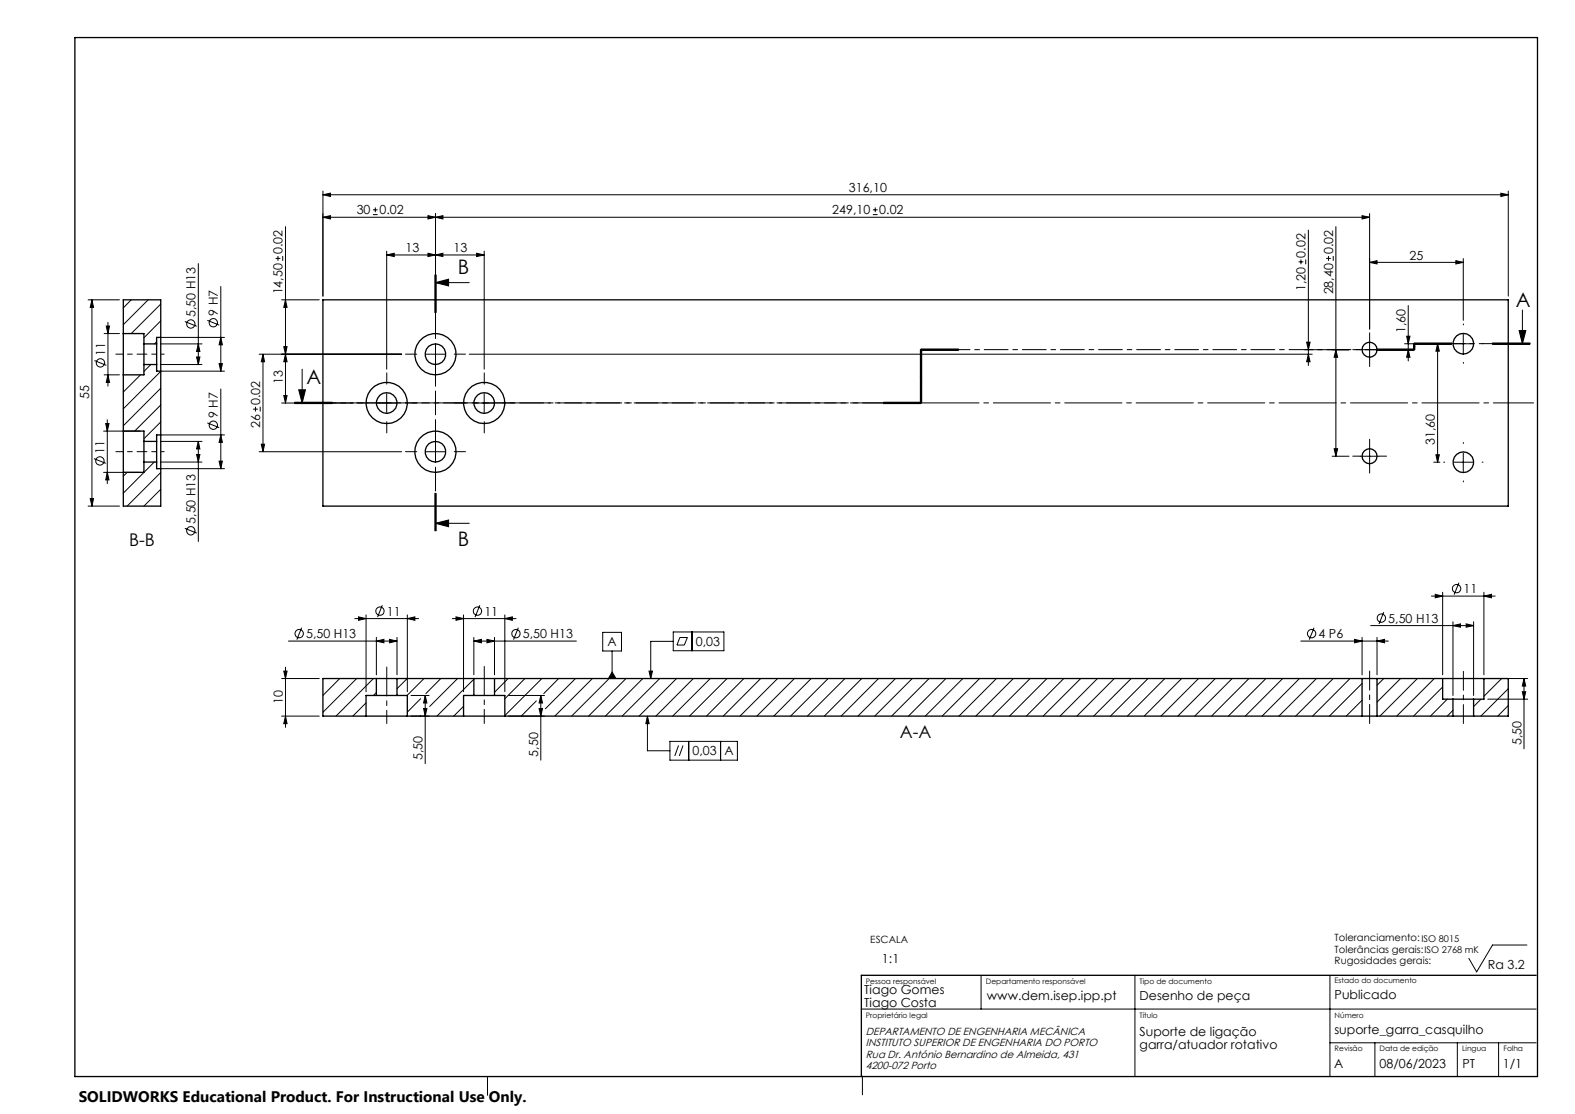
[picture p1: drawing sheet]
<svg xmlns="http://www.w3.org/2000/svg" width="420mm" height="297mm" viewBox="0 0 420 297" stroke-linecap="round" stroke-linejoin="round" font-family="sans-serif">
<g fill="none" stroke="#000" stroke-width=".35">
<path d="M20 10h390v277h-390zM86.1 79.9h316.1v55h-316.1zM32.9 88.9v11M32.9 88.9v-9h10v10.1M32.9 99.9v15M32.9 88.9h5.5v2.8M38.4 91.7v5.5M38.4 97.2v2.7h-5.5M38.4 97.2h3.4M38.4 91.7h3.4M41.8 91.7v5.5M41.8 97.2v1.8h1.1"/>
<path d="M42.9 90v9M42.9 90h-1.1v1.7M42.9 99v17M32.9 114.9v11M32.9 114.9h5.5v2.8M38.4 117.7v5.5M38.4 117.7h3.4M41.8 117.7v5.5M42.9 116v9M42.9 116h-1.1v1.7M38.4 123.2v2.7h-5.5M38.4 123.2h3.4"/>
<path d="M41.8 123.2v1.8h1.1M42.9 125v9.9h-10v-9M97.6 190.9h11M100.4 185.4h5.5M100.4 180.9h5.5M100.4 180.9h-14.3v10h11.5M100.4 185.4h-2.8v5.5M100.4 180.9v4.5M105.9 180.9h20.5M105.9 185.4h2.7v5.5M105.9 180.9v4.5M108.6 190.9h15"/>
<path d="M123.6 190.9h11M126.4 185.4h5.5M126.4 180.9h5.5M126.4 185.4h-2.8v5.5M126.4 180.9v4.5M131.9 180.9h231.3M131.9 185.4h2.7v5.5M131.9 180.9v4.5M134.6 190.9h228.6M363.2 190.9h4M363.2 180.9h4M363.2 180.9v10"/>
<path d="M367.2 180.9h17.5M367.2 190.9h20.3M367.2 180.9v10M384.7 180.9h11M384.7 180.9v5.5h2.8M387.5 186.4h5.5M387.5 190.9h5.5M387.5 186.4v4.5M393 186.4v4.5M395.7 180.9h6.5v10h-9.2M395.7 180.9v5.5h-2.7M409.6 260h-179.9v27"/>
<circle cx="116.1" cy="94.4" r="2.75"/>
<circle cx="116.1" cy="94.4" r="5.5"/>
<circle cx="365.2" cy="93.2" r="2"/>
<circle cx="390.2" cy="91.6" r="2.75"/>
<circle cx="103.1" cy="107.4" r="5.5"/>
<circle cx="103.1" cy="107.5" r="2.75"/>
<circle cx="129.1" cy="107.4" r="5.5"/>
<circle cx="129.1" cy="107.5" r="2.75"/>
<circle cx="116.1" cy="120.4" r="2.75"/>
<circle cx="116.1" cy="120.4" r="5.5"/>
<circle cx="365.2" cy="121.6" r="2"/>
<circle cx="390.2" cy="123.2" r="2.75"/>
</g>
<g fill="none" stroke="#000" stroke-width=".27">
<path d="M86.1 51.9l2-.4v.9zM86.1 50.9v28M86.1 51.9h316.1M86.1 57.9l2-.4v.9zM86.1 57.9h279.1M99.4 57.2h1.3M99.4 55.9h1.3M100.1 55.3v1.3M114.1 57.5l2 .4-2 .5zM116.1 57.9l2-.4v.9zM116.1 56.9v28.5M232.8 57.2h1.2"/>
<path d="M232.8 55.9h1.2M233.4 55.3v1.3M363.2 57.5l2 .4-2 .5zM365.2 56.9v30.8M400.2 51.5l2 .4-2 .5zM402.2 50.9v28M23.5 79.9h8.4M24.5 79.9l.4 2h-.8zM24.5 79.9v55M35 79.9l-2.1 2.2M39.5 79.9l-6.6 6.7M52.9 70.3v26.9"/>
<path d="M58.9 76.4v22.6M73.5 68.9h1.3M74.1 68.3v1.2M75.1 79.9h10M75.4 68.3v1.2M76.1 79.9l.5 2h-.9zM76.1 60.4v47.1M103.1 68l2-.5v.9zM103.1 67v31.4M103.1 68h26M114.1 67.5l2 .5-2 .4zM116 73.3v10"/>
<path d="M116.1 75.3l3.5-.9v1.8zM116.1 68l2-.5v.9zM116.1 75.3h9M116.3 73.3v10M127.1 67.5l2 .5-2 .4zM129.1 67v31.4M346.3 69.8h1.3M346.9 69.2v1.2M348.2 69.2v1.2M348.9 61.3v36.1M353.6 68.9h1.3M354.3 68.3v1.2"/>
<path d="M355.5 68.3v1.2M356.2 60.4v61.2M365.2 70l2-.5v.9zM365.2 70h25M388.2 69.5l2 .5-2 .4zM390.2 68.9v16.5M25.2 96.1l3.2 1.3M27.8 88.9h4.1M27.8 99.9h4.1M28.3 86.9h.9l-.4 2zM28.8 99.9l.4 2h-.9zM28.8 85.9v17"/>
<path d="M33 99.9l-.1 .1M37.5 99.9l-4.6 4.6M40.2 97.2l-1.8 1.8M41.8 91.1l-.6 .6M42.8 91.7h11.1M42.8 97.2h11.1M42.8 90h17.1M42.8 99h17.1M42.9 99l-10 10M42.9 81.1l-7.9 7.8M42.9 85.5l-4.5 4.6M49.3 85.7l3.2 1.3"/>
<path d="M52.4 95.2h.9l-.4 2zM52.9 91.7l.4 2h-.9zM55.3 85.4l3.2 1.3M58.4 96.9h.9l-.4 2.1zM58.9 90l.4 1.9h-.9zM69.1 94.4h38M70.1 94.4l.5 2h-.9zM70.1 94.4v26M75.7 92.4h.9l-.5 2zM76.1 94.4l.5 2h-.9zM80.6 98.4v9.1M113.6 94.4h5"/>
<path d="M116.1 91.9v5M125.1 94.4h224.8M245.4 93.2v14.2M245.6 93.4h10M245.6 93h10M245.8 93.2v14.2M255.6 93.2h-10v14.2h-10M347.9 93.2h11.8M348.4 91.2h1l-.5 2zM348.9 94.4l.5 2h-1zM356.2 93.2l.5 2h-.9zM362.7 93.2h5"/>
<path d="M365.2 90.7v5M367.1 93.4h10M367.1 93h10M370.7 93.2h5.9M374.5 91.6h9.5M375.1 89.6h.9l-.5 2zM375.5 93.2l.5 2h-.9zM375.5 81.5v14.7M376.9 91.6v1.6M377.1 91.8h10M377.1 91.4h10M377.3 91.6v1.6"/>
<path d="M383.4 91.6v31.6M383.4 91.6l.4 2h-.9zM387.1 91.6h-10v1.6h-10M387.7 91.6h5M390.2 89.1v5.1M398 91.6h10M398 91.8h10M398 91.4h10M405.1 88.1h1.8l-.9 3.5zM406 82.7v8.9M27.6 114.9h9.8M28.2 112.9h.9l-.5 2z"/>
<path d="M28.6 111.9v17M42.8 117.7h11.1M42.8 116h17.1M42.9 103.5l-10 10M42.9 108l-7 6.9M42.9 112.5l-4.5 4.5M52.9 117.7l.4 2h-.9zM52.9 117.7v26.7M55.3 112.7l3.2 1.3M58.9 116l.4 1.9h-.9zM58.9 103.7v21.3M67.5 109.1h1.3"/>
<path d="M68.1 108.4v1.3M69.4 108.4v1.3M69.7 118.4h.9l-.5 2zM75.1 107.5h19M75.7 105.4h.9l-.5 2.1zM78.6 107.6h10zM78.6 107.4h10M78.6 107.2h10M79.7 103.9h1.8l-.9 3.6zM100.6 107.5h5M103.1 104.9v5M116.1 117.9v5"/>
<path d="M126.6 107.5h5M129.1 104.9v5M235.6 107.2h10M235.6 107.6h10M355.8 119.6h.9l-.5 2zM365.2 119.1v5M23.5 134.9h8.4M24.1 132.9h.8l-.4 2zM25 122.3l3.2 1.2M27.6 125.9h9.8M28.6 125.9l.5 2h-.9zM33.9 125.9l-1 1.1"/>
<path d="M41.1 123.2l-8.2 8.3M42.8 123.2h11.1M42.8 125h17.1M42.9 126l-9 8.9M42.9 130.5l-4.5 4.4M52.4 121.2h.9l-.4 2zM58.4 122.9h.9l-.4 2.1zM69.1 120.4h38M113.6 120.4h5M116 131.5v10M116.1 139.5l3.5-.9v1.8zM116.1 139.5h9"/>
<path d="M116.1 131.5v10M116.3 131.5v10M355.2 121.6h4.5M362.7 121.6h5M382.3 123.2h1.7M382.9 121.2h.9l-.4 2zM387.7 123.2h5M390.2 120.8v4.9M49.3 140.9l3.2 1.2M381.7 158.9h17M382.7 158.5l2 .4-2 .5zM384.7 157.9v22"/>
<path d="M389 155.4l-1.2 3.1M395.7 158.9l2-.4v.9zM395.7 157.9v22M75.7 178.9h.9l-.5 2zM76.1 177.9v16M76.9 170.9h29M80.4 167.4l-1.2 3.1M94.6 164.9h17M95.6 164.5l2 .4-2 .5zM97.6 163.9v20.5M100.4 170.9l2-.4v.9zM100.4 169.9v10"/>
<path d="M102 161.4l-1.3 3.1M103.9 170.5l2 .4-2 .5zM105.9 169.9v10M108.6 164.9l2-.4v.9zM108.6 163.9v20.5M120.6 164.9h17M121.6 164.5l2 .4-2 .5zM123.6 163.9v20.5M126.4 170.9l2-.4v.9zM126.4 170.9h27.3M126.4 169.9v10M128 161.4l-1.3 3.1"/>
<path d="M129.9 170.5l2 .4-2 .5zM131.9 169.9v10M134.6 164.9l2-.4v.9zM134.6 163.9v20.5M138.2 167.4l-1.3 3.1M160.7 168.6h5v5h-5zM163.2 179.2l1.1 1.7h-2.1zM163.2 173.6v7.3M173.1 178.9h.9l-.5 2zM179.5 168.5h13.5v5h-13.5zM179.5 171h-6v9.9M181.3 170h2l-.8 2h-2z"/>
<path d="M184.5 168.5v5M346.9 170.9h23.3M350.4 167.4l-1.3 3.1M361.2 170.5l2 .4-2 .5zM363.2 169.9v10M365.5 166.8h27.5M367.2 170.9l2-.4v.9zM367.2 169.9v10M369 163.2l-1.3 3.2M387.5 166.8l2-.5v.9zM387.5 165.8v19.6M391 166.3l2 .5-2 .4z"/>
<path d="M393 165.8v19.6M75.1 190.9h10M75.1 180.9h10M76.1 190.9l.5 2h-.9zM90.6 180.9l-4.5 4.5M95.1 180.9l-9 9M97.6 187.4l-3.5 3.5M99.6 180.9l-10 10M100.4 184.6l-.8 .8M108.6 180.9l-2.7 2.7M109.6 190.9h4.8M109.6 185.4h4.8"/>
<path d="M112.2 186.3l-3.6 3.6M112.2 190.7l-.2 .2M113 188.9h.8l-.4 2zM113.1 180.9l-4.6 4.5M113.4 185.4l.4 2h-.8zM113.4 185.4v18.2M117.5 180.9l-3.9 4M122 180.9l-7.4 7.4M123.6 188.3l-2.6 2.6M126.4 181.1l-9.9 9.8M135.5 180.9l-3.6 3.7M135.6 190.9h9.6"/>
<path d="M135.6 185.4h9.6M140 180.9l-5.4 5.4M143 186.9l-4 4M143.8 188.9h.9l-.5 2zM144.2 185.4l.5 2h-.9zM144.2 185.4v17.3M144.5 180.9l-9.9 9.9M149 180.9l-4 4M153.5 180.9l-8.1 8.1M158 180.9l-10 10M162.2 181.1l-9.8 9.8M166.9 180.9l-9.9 10"/>
<path d="M171.4 180.9l-10 10M172.6 190.9l.5 2h-.9zM172.6 190.9v9.3h6M175.9 180.9l-10 10M178.6 197.7h18v5h-18zM180.4 180.9l-10 10M180.9 198.8l-.9 2.7M182.1 198.8l-.9 2.7M183.7 197.7v5M184.9 180.9l-10 10M189.4 180.9l-10 10M192.2 197.7v5"/>
<path d="M193.9 180.9l-10 10M198.4 180.9l-10 10M202.8 180.9l-9.9 10M207.4 180.9l-10.1 10M211.8 180.9l-10 10M216.3 180.9l-10 10M220.8 180.9l-10 10M225.3 180.9l-10 10M229.8 180.9l-10 10M234.3 180.9l-10 10M238.8 180.9l-10 10M243.3 180.9l-10 10"/>
<path d="M247.8 180.9l-10 10M252.2 180.9l-9.9 10M256.8 180.9l-10.1 10M261.2 180.9l-10 10M265.7 180.9l-10 10M270.2 180.9l-10 10M274.7 180.9l-10 10M279.2 180.9l-10 10M283.7 180.9l-10 10M288.2 180.9l-10 10M292.7 180.9l-10 10M297.1 180.9l-9.9 10"/>
<path d="M301.7 180.9l-10.1 10M306.1 180.9l-10 10M310.6 180.9l-10 10M315.1 180.9l-10 10M319.6 180.9l-10 10M324.1 180.9l-10 10M328.6 180.9l-10 10M333.1 180.9l-10 10M337.6 180.9l-10 10M342.1 180.9l-10 10M346.5 180.9l-10 10M351 180.9l-10 10"/>
<path d="M355.5 180.9l-10 10M360 180.9l-10 10M363.2 182.2l-8.7 8.7M363.2 186.7l-4.2 4.2M369 180.9l-1.8 1.8M373.5 180.9l-6.3 6.3M378 180.9l-10 10M382.5 180.9l-10 10M384.7 183.2l-7.8 7.7M385.9 186.4l-4.4 4.5M387.5 189.4l-1.6 1.5M394.9 186.4l-1.9 2"/>
<path d="M395.9 180.9l-.2 .2M396.7 180.9h10.7M396.7 186.4h10.7M400.4 180.9l-4.7 4.7M402.2 183.6l-7.3 7.3M402.2 188.1l-2.8 2.8M405.9 184.4h1l-.5 2zM406.4 180.9l.5 2h-1zM406.4 180.9v18.7M407.2 252h-9.2l-4.2 7.1-2.1-3.6M229.6 269h180M261.6 260v9"/>
<path d="M302.6 260v27M354.6 260v27M354.6 278h55M366.6 278v9M388.6 278v9M399.6 278v9M130 287v5M230 286.9v5"/>
<circle cx="26.8" cy="96.8" r="1.12"/>
<circle cx="50.9" cy="86.4" r="1.12"/>
<circle cx="56.9" cy="86" r="1.1"/>
<circle cx="56.9" cy="113.4" r="1.11"/>
<circle cx="26.6" cy="122.9" r="1.12"/>
<circle cx="50.9" cy="141.5" r="1.11"/>
<circle cx="388.4" cy="156.9" r="1.11"/>
<circle cx="79.8" cy="168.9" r="1.11"/>
<circle cx="101.3" cy="162.9" r="1.11"/>
<circle cx="127.3" cy="162.9" r="1.11"/>
<circle cx="137.6" cy="168.9" r="1.11"/>
<circle cx="349.8" cy="168.9" r="1.11"/>
<circle cx="368.4" cy="164.8" r="1.11"/>
</g>
<path d="M245.6 107.4h-167" fill="none" stroke="#000" stroke-width=".27" stroke-dasharray="6.3 1.3 1.3 1.3" stroke-dashoffset=".9"/>
<path d="M245.6 107.4v-14.2" fill="none" stroke="#000" stroke-width=".27" stroke-dasharray="6.3 1.3 1.3 1.3" stroke-dashoffset="1.2"/>
<path d="M245.6 93.2h131.5" fill="none" stroke="#000" stroke-width=".27" stroke-dasharray="6.3 1.3 1.3 1.3" stroke-dashoffset="3.5"/>
<path d="M377.1 93.2v-1.6" fill="none" stroke="#000" stroke-width=".27" stroke-dasharray="6.3 1.3 1.3 1.3"/>
<path d="M377.1 91.6h30.9" fill="none" stroke="#000" stroke-width=".27" stroke-dasharray="6.3 1.3 1.3 1.3" stroke-dashoffset="3"/>
<path d="M116.1 73.3v68.2" fill="none" stroke="#000" stroke-width=".27" stroke-dasharray="6.3 1.3 1.3 1.3" stroke-dashoffset="-.4"/>
<path d="M129.1 177.7v15.2" fill="none" stroke="#000" stroke-width=".27" stroke-dasharray="15.2 1.3 1.3 1.3" stroke-dashoffset="7.6"/>
<path d="M103.1 177.8v15.1" fill="none" stroke="#000" stroke-width=".27" stroke-dasharray="15.2 1.3 1.3 1.3" stroke-dashoffset="7.5"/>
<path d="M390.2 179v13.9" fill="none" stroke="#000" stroke-width=".27" stroke-dasharray="15.2 1.3 1.3 1.3" stroke-dashoffset="10.2"/>
<path d="M365.2 178.9v14" fill="none" stroke="#000" stroke-width=".27" stroke-dasharray="15.2 1.3 1.3 1.3" stroke-dashoffset="10.1"/>
<path d="M43.8 94.4h-5.4M43.8 120.4h-5.4" fill="none" stroke="#000" stroke-width=".27" stroke-dasharray="15.2 1.3 1.3 1.3" stroke-dashoffset="14.4"/>
<path d="M38.4 94.4h-7.5M38.4 120.4h-7.5" fill="none" stroke="#000" stroke-width=".27" stroke-dasharray="15.2 1.3 1.3 1.3" stroke-dashoffset="13.4"/>
<g fill="none" stroke="#000" stroke-width=".27" stroke-dasharray="15.2 1.3 1.3 1.3">
<path d="M111.1 94.4h-3M116.1 89.4v-3M116.1 99.4v3M121.1 94.4h3M362.7 93.2h-2M365.2 90.7v-2M365.2 95.7v2M367.7 93.2h2M385.2 91.6h-.2M390.2 86.6v-.2M390.2 96.6v.3M395.2 91.6h.3"/>
<path d="M98.1 107.4h-3M103.1 102.4v-3M103.1 112.4v3M108.1 107.4h3M116.1 115.4v-3M124.1 107.4h-3M129.1 102.4v-3M129.1 112.4v3M134.1 107.4h3M365.2 119.1v-2M390.2 118.2v-.2M111.1 120.4h-3"/>
<path d="M116.1 125.4v3M121.1 120.4h3M362.7 121.6h-2M365.2 124.1v2M367.7 121.6h2M385.2 123.2h-.2M390.2 128.2v.3M395.2 123.2h.3"/>
</g>
<path d="M78.9 107.4h330.1" fill="none" stroke="#000" stroke-width=".27" stroke-dasharray="15.2 1.3 1.3 1.3" stroke-dashoffset="4.5"/>
<g fill="#000">
<path d="M86.1 51.9l2-.4v.9zM400.2 51.5l2 .4-2 .5zM116.1 57.9l2-.4v.9zM363.2 57.5l2 .4-2 .5zM387.5 166.8l2-.5v.9zM391 166.3l2 .5-2 .4zM361.2 170.5l2 .4-2 .5zM367.2 170.9l2-.4v.9zM126.4 170.9l2-.4v.9zM129.9 170.5l2 .4-2 .5zM121.6 164.5l2 .4-2 .5zM134.6 164.9l2-.4v.9zM95.6 164.5l2 .4-2 .5zM108.6 164.9l2-.4v.9z"/>
<path d="M114.1 57.5l2 .4-2 .5zM86.1 57.9l2-.4v.9zM114.1 67.5l2 .5-2 .4zM103.1 68l2-.5v.9zM127.1 67.5l2 .5-2 .4zM116.1 68l2-.5v.9zM388.2 69.5l2 .5-2 .4zM365.2 70l2-.5v.9zM395.7 158.9l2-.4v.9zM382.7 158.5l2 .4-2 .5zM103.9 170.5l2 .4-2 .5zM100.4 170.9l2-.4v.9z"/>
<path d="M116.1 75.3l3.5-.9v1.8zM116.1 139.5l3.5-.9v1.8z"/>
<path d="M70.1 94.4l.5 2h-.9zM69.7 118.4h.9l-.5 2zM76.1 94.4l.5 2h-.9zM75.7 105.4h.9l-.5 2.1zM383.4 91.6l.4 2h-.9zM382.9 121.2h.9l-.4 2zM144.2 185.4l.5 2h-.9zM143.8 188.9h.9l-.5 2zM113.4 185.4l.4 2h-.8zM113 188.9h.8l-.4 2zM28.3 86.9h.9l-.4 2zM28.8 99.9l.4 2h-.9zM52.9 91.7l.4 2h-.9zM52.4 95.2h.9l-.4 2zM52.9 117.7l.4 2h-.9zM52.4 121.2h.9l-.4 2zM58.9 90l.4 1.9h-.9zM58.4 96.9h.9l-.4 2.1zM58.9 116l.4 1.9h-.9zM58.4 122.9h.9l-.4 2.1z"/>
<path d="M75.7 92.4h.9l-.5 2zM76.1 79.9l.5 2h-.9zM348.9 94.4l.5 2h-1zM348.4 91.2h1l-.5 2zM355.8 119.6h.9l-.5 2zM356.2 93.2l.5 2h-.9zM375.5 93.2l.5 2h-.9zM375.1 89.6h.9l-.5 2zM76.1 190.9l.5 2h-.9zM75.7 178.9h.9l-.5 2zM405.9 184.4h1l-.5 2zM406.4 180.9l.5 2h-1zM24.1 132.9h.8l-.4 2zM24.5 79.9l.4 2h-.8zM28.6 125.9l.5 2h-.9zM28.2 112.9h.9l-.5 2z"/>
<path d="M79.7 103.9h1.8l-.9 3.6zM405.1 88.1h1.8l-.9 3.5z"/>
<path d="M173.1 178.9h.9l-.5 2zM172.6 190.9l.5 2h-.9zM163.2 179.2l1.1 1.7h-2.1z"/>
</g>
<g font-size="5.3">
<text x="122.1" y="73">B</text>
<text x="404.2" y="81.8">A</text>
<text x="81.7" y="102.4">A</text>
<text x="122.1" y="145.6">B</text>
</g>
<g font-size="4.7">
<text x="34.4" y="145.7">B-B</text>
<text x="240" y="196.7">A-A</text>
</g>
<text font-size="4.1" x="21" y="293.7">SOLIDWORKS Educational Product. For Instructional Use Only.</text>
<g font-size="3.3">
<text x="226.4" y="51.2">316,10</text>
<text x="95.1" y="57.2">30</text>
<text x="101.2" y="57.2">0.02</text>
<text x="221.9" y="57.2">249,10</text>
<text x="234.5" y="57.2">0.02</text>
<text x="75.4" y="67.8" transform="rotate(-90 75.4 67.8)">0.02</text>
<text x="108.1" y="67.2">13</text>
<text x="121" y="67.2">13</text>
<text x="348.2" y="68.7" transform="rotate(-90 348.2 68.7)">0.02</text>
<text x="355.5" y="67.8" transform="rotate(-90 355.5 67.8)">0.02</text>
<text x="375.9" y="69.2">25</text>
<text x="348.2" y="77.6" transform="rotate(-90 348.2 77.6)">1,20</text>
<text x="75.4" y="78.5" transform="rotate(-90 75.4 78.5)">14,50</text>
<text x="355.5" y="78.5" transform="rotate(-90 355.5 78.5)">28,40</text>
<text x="52.1" y="84.5" transform="rotate(-90 52.1 84.5)">5,50 H13</text>
<text x="58.1" y="84.2" transform="rotate(-90 58.1 84.2)">9 H7</text>
<text x="374.8" y="88.8" transform="rotate(-90 374.8 88.8)">1,60</text>
<text x="28" y="94.9" transform="rotate(-90 28 94.9)">11</text>
<text x="23.8" y="106.3" transform="rotate(-90 23.8 106.3)">55</text>
<text x="69.4" y="108" transform="rotate(-90 69.4 108)">0.02</text>
<text x="75.4" y="102.3" transform="rotate(-90 75.4 102.3)">13</text>
<text x="58.1" y="111.5" transform="rotate(-90 58.1 111.5)">9 H7</text>
<text x="69.4" y="114.1" transform="rotate(-90 69.4 114.1)">26</text>
<text x="382.7" y="118.7" transform="rotate(-90 382.7 118.7)">31,60</text>
<text x="27.9" y="121" transform="rotate(-90 27.9 121)">11</text>
<text x="52.1" y="139.7" transform="rotate(-90 52.1 139.7)">5,50 H13</text>
<text x="390.3" y="158.1">11</text>
<text x="103.2" y="164.1">11</text>
<text x="129.2" y="164.1">11</text>
<text x="370.2" y="166">5,50 H13</text>
<text x="81.6" y="170.1">5,50 H13</text>
<text x="139.4" y="170.1">5,50 H13</text>
<text x="162" y="172.3">A</text>
<text x="185.6" y="172.2">0,03</text>
<text x="351.6" y="170.1">4 P6</text>
<text x="75.4" y="187.7" transform="rotate(-90 75.4 187.7)">10</text>
<text x="112.7" y="202.6" transform="rotate(-90 112.7 202.6)">5,50</text>
<text x="143.5" y="201.7" transform="rotate(-90 143.5 201.7)">5,50</text>
<text x="184.7" y="201.4">0,03</text>
<text x="193.2" y="201.4">A</text>
<text x="405.7" y="198.7" transform="rotate(-90 405.7 198.7)">5,50</text>
<text x="235.2" y="256.7">1:1</text>
<text x="396.8" y="258.4">Ra 3.2</text>
<text x="230.5" y="265.1">Tiago Gomes</text>
<text x="230.5" y="268.6">Tiago Costa</text>
<text x="263.2" y="266.5">www.dem.isep.ipp.pt</text>
<text x="303.9" y="266.5">Desenho de peça</text>
<text x="355.9" y="266.5">Publicado</text>
<text x="355.8" y="275.7">suporte_garra_casquilho</text>
<text x="303.9" y="276.1">Suporte de ligação</text>
<text x="303.9" y="279.6">garra/atuador rotativo</text>
<text x="355.8" y="284.7">A</text>
<text x="367.9" y="284.7">08/06/2023</text>
<text x="390" y="284.7">PT</text>
<text x="400.8" y="284.7">1/1</text>
</g>
<g font-size="2.8">
<text x="230.9" y="276">DEPARTAMENTO DE ENGENHARIA MECÂNICA</text>
<text x="230.9" y="282">Rua Dr. António Bernardino de Almeida, 431</text>
<text x="230.9" y="279">INSTITUTO SUPERIOR DE ENGENHARIA DO PORTO</text>
<text x="230.9" y="285">4200-072 Porto</text>
</g>
<g font-size="2.7">
<text x="232.1" y="251.4">ESCALA</text>
<text x="355.9" y="250.8">Toleranciamento: ISO 8015</text>
<text x="355.9" y="254">Tolerâncias gerais:ISO 2768 mK</text>
<text x="355.9" y="257.1">Rugosidades gerais:</text>
</g>
<g font-size="2">
<text x="230.9" y="262.3">Pessoa responsável</text>
<text x="262.9" y="262.3">Departamento responsável</text>
<text x="303.9" y="262.3">Tipo de documento</text>
<text x="355.9" y="262.1">Estado do documento</text>
<text x="230.9" y="271.3">Proprietário legal</text>
<text x="303.9" y="271.3">Título</text>
<text x="355.9" y="271.3">Número</text>
<text x="355.9" y="280.3">Revisão</text>
<text x="367.9" y="280.3">Data de edição</text>
<text x="389.9" y="280.3">Lingua</text>
<text x="400.9" y="280.3">Folha</text>
</g>
</svg>
